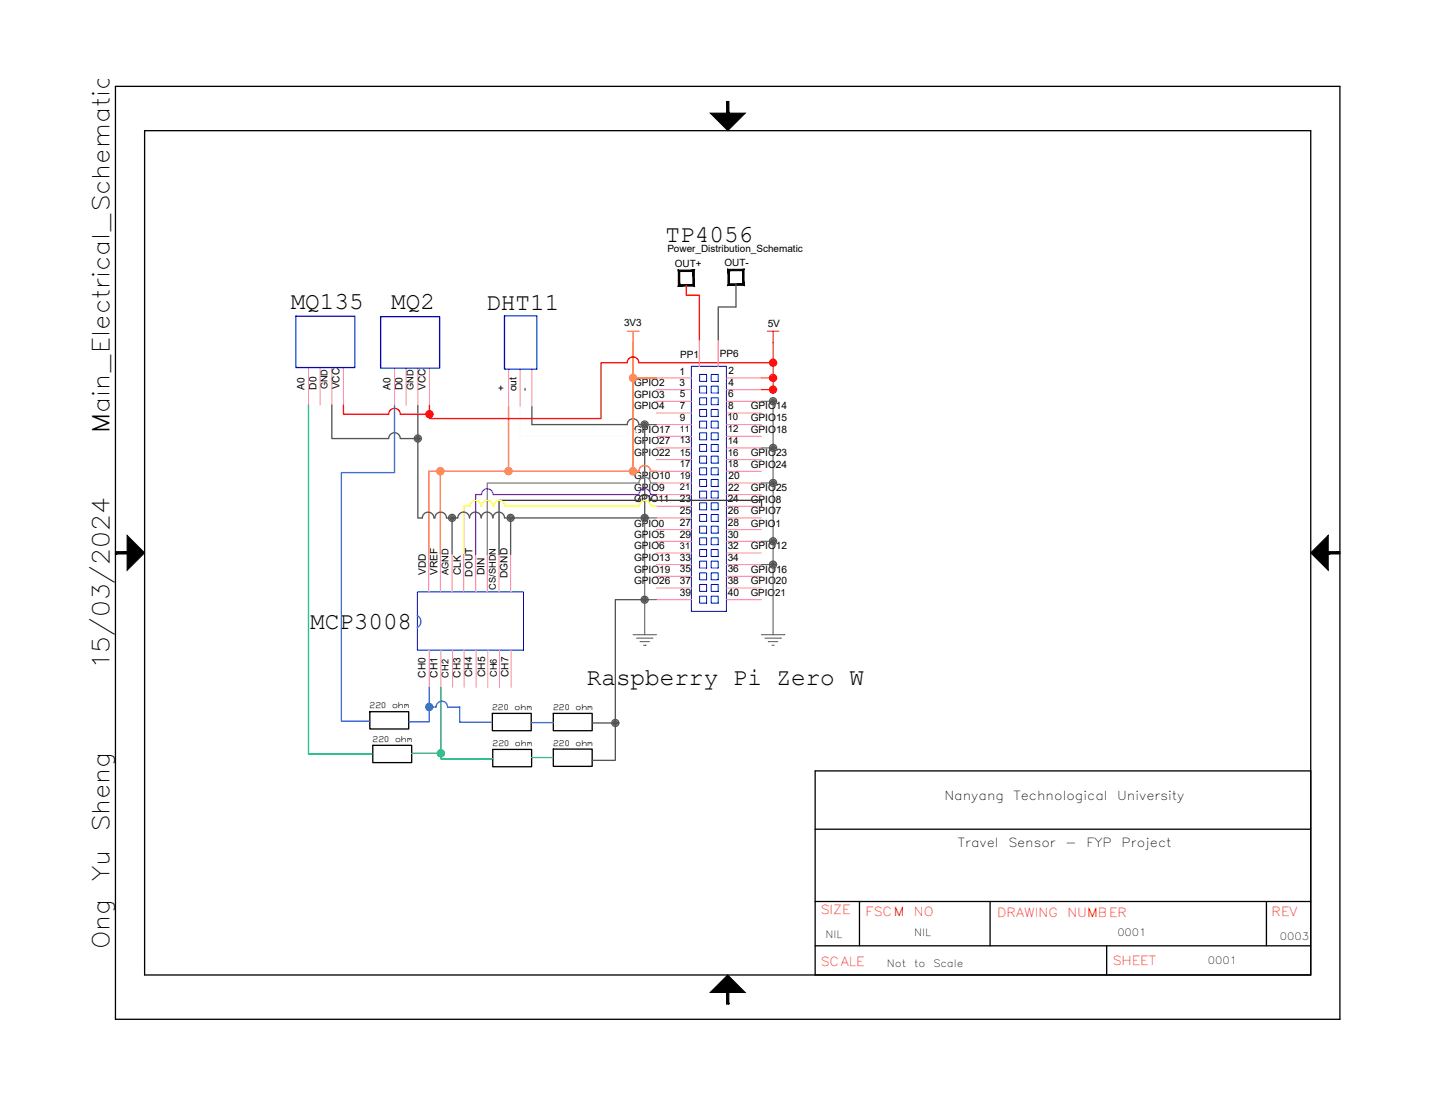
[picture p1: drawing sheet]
<svg xmlns="http://www.w3.org/2000/svg" width="279mm" height="216mm" viewBox="0 0 279 216" stroke-linecap="round" stroke-linejoin="round" font-family="sans-serif">
<!-- layer: Title Block -->
<g fill="#000" stroke="#000" stroke-width=".19">
<path d="M137.9 22h6.8l-3.4 3.4zM24.7 103.9l3.4 3.4-3.4 3.4zM254.5 107.3l3.4-3.4v6.8zM141.3 189.3l3.4 3.4h-6.8z"/>
<path d="M141.1 19.7l.4 2.3v-2.3zM141.1 19.7l.4 2.3h-.4z"/>
<path d="M22.4 107.1v.5l2.3-.5zM22.4 107.6l2.3-.5v.5z"/>
<path d="M257.9 107.6h2.3v-.5zM257.9 107.1h2.3l-2.3 .5z"/>
<path d="M141.1 192.7v2.3h.4zM141.1 192.7h.4v2.3z"/>
</g>
<path d="M22.4 16.8h237.8v181.1h-237.8zM28.1 25.4h226.4v163.9h-226.4zM254.5 149.7h-96.2v39.6M158.3 175h96.2M158.3 161h96.2M166.9 175v8.6M192.2 175v8.6M245.9 175v8.6M158.3 183.6h96.2M214.9 183.6v5.7" fill="none" stroke="#000" stroke-width=".25"/>
<!-- layer: 0 -->
<path d="M71.8 138.2h7.6v3.3h-7.6zM95.6 138.5h7.5v3.4h-7.5zM107.4 138.5h7.6v3.4h-7.6zM72.4 144.7h7.5v3.4h-7.5zM95.7 145.5h7.5v3.4h-7.5zM107.4 145.4h7.6v3.4h-7.6zM254.5 149.7v39.6h-96.2" fill="none" stroke="#000" stroke-width=".25"/>
<!-- layer: 3V3 -->
<path d="M121.8 64.3h2.2M122.9 64.3v2.3" fill="none" stroke="#ff7f00" stroke-width=".19"/>
<!-- layer: 5V -->
<path d="M147.8 73.4h2.3v2.3h-2.3M149 64.3h2.2M150.1 64.3v9.1" fill="none" stroke="#f00" stroke-width=".19"/>
<!-- layer: GND -->
<g fill="none" stroke="#545454" stroke-width=".19">
<path d="M147.8 77.9h2.3v9.1h-2.3M125.2 82.4h2.3M150.1 87v6.8h-2.3M150.1 93.8v11.3M127.5 116.4h-2.3v6.8M127.5 100.6h-2.3v15.8M147.8 109.6h2.3v13.6M147.8 105.1h2.3v4.5M124.3 124.6h1.8M125 125.3h.4M126.8 123.9h-3.2M127.5 123.2h-4.6"/>
<path d="M149.2 124.6h1.8M149.9 125.3h.4M151.7 123.9h-3.2M152.4 123.2h-4.6"/>
</g>
<!-- layer: Device -->
<g fill="none" stroke="#00f" stroke-width=".19">
<path d="M134.2 71.1h6.8v47.6h-6.8zM135.8 72.7h1.4v1.3h-1.4zM135.8 75h1.4v1.3h-1.4zM135.8 77.2h1.4v1.4h-1.4zM135.8 79.5h1.4v1.3h-1.4zM138.1 72.7h1.3v1.3h-1.3zM138.1 75h1.3v1.3h-1.3zM138.1 77.2h1.3v1.4h-1.3zM138.1 79.5h1.3v1.3h-1.3zM135.8 81.8h1.4v1.3h-1.4zM135.8 84h1.4v1.4h-1.4zM135.8 86.3h1.4v1.3h-1.4z"/>
<path d="M135.8 88.6h1.4v1.3h-1.4zM135.8 90.8h1.4v1.4h-1.4zM135.8 93.1h1.4v1.3h-1.4zM135.8 95.3h1.4v1.4h-1.4zM135.8 97.6h1.4v1.4h-1.4zM135.8 99.9h1.4v1.3h-1.4zM138.1 81.8h1.3v1.3h-1.3zM138.1 84h1.3v1.4h-1.3zM138.1 86.3h1.3v1.3h-1.3zM138.1 88.6h1.3v1.3h-1.3zM138.1 90.8h1.3v1.4h-1.3zM138.1 93.1h1.3v1.3h-1.3z"/>
<path d="M138.1 95.3h1.3v1.4h-1.3zM138.1 97.6h1.3v1.4h-1.3zM138.1 99.9h1.3v1.3h-1.3zM81 114.9h20.6v11.3h-20.6zM135.8 104.4h1.4v1.4h-1.4zM135.8 106.7h1.4v1.3h-1.4zM135.8 108.9h1.4v1.4h-1.4zM135.8 111.2h1.4v1.4h-1.4zM135.8 113.5h1.4v1.3h-1.4zM135.8 115.8h1.4v1.3h-1.4zM135.8 102.2h1.4v1.3h-1.4zM138.1 104.4h1.3v1.4h-1.3z"/>
<path d="M138.1 106.7h1.3v1.3h-1.3zM138.1 108.9h1.3v1.4h-1.3zM138.1 111.2h1.3v1.4h-1.3zM138.1 113.5h1.3v1.3h-1.3zM138.1 115.8h1.3v1.3h-1.3zM138.1 102.2h1.3v1.3h-1.3z"/>
</g>
<!-- layer: DevicePin -->
<g fill="none" stroke="#ff7f9f" stroke-width=".19">
<path d="M59.9 71.4v7.2M62.2 71.4v7.2M64.4 71.4v7.2M66.7 71.4v7.2M76.6 71.5v7.2M78.9 71.5v7.2M81.1 71.5v7.2M83.4 71.5v7.2M98.7 71.7v7.3M101 71.7v7.3M103.3 71.7v7.3M127.5 73.4h6.7"/>
<path d="M127.5 75.7h6.7M127.5 77.9h6.7M141 73.4h6.8M141 75.7h6.8M141 77.9h6.8M127.5 80.2h6.7M127.5 82.4h6.7M127.5 84.7h6.7M127.5 87h6.7M127.5 89.2h6.7M127.5 91.5h6.7M127.5 93.8h6.7"/>
<path d="M127.5 96h6.7M127.5 98.3h6.7M141 80.2h6.8M141 82.4h6.8M141 84.7h6.8M141 87h6.8M141 89.2h6.8M141 91.5h6.8M141 93.8h6.8M141 96h6.8M141 98.3h6.8M83.2 107.6v7.2"/>
<path d="M85.5 107.6v7.2M87.8 107.6v7.2M90 107.6v7.2M92.4 107.7v7.2M94.6 107.7v7.2M96.9 107.7v7.2M99.1 107.7v7.2M127.5 100.6h6.7M127.5 105.1h6.7M127.5 107.4h6.7M127.5 109.6h6.7M127.5 111.9h6.7"/>
<path d="M127.5 114.2h6.7M127.5 116.4h6.7M127.5 102.8h6.7M141 100.6h6.8M141 105.1h6.8M141 107.4h6.8M141 109.6h6.8M141 111.9h6.8M141 114.2h6.8M141 116.4h6.8M141 102.8h6.8M83.3 126.2v7.2"/>
<path d="M85.6 126.2v7.2M87.9 126.2v7.2M90.1 126.2v7.2M92.4 126.2v7.3M94.7 126.2v7.3M97 126.2v7.3M99.2 126.2v7.3"/>
</g>
<!-- layer: 5V -->
<g fill="none" stroke="#f00" stroke-width=".25">
<path d="M133.3 55.4v1.9h2.5v8.6M66.7 78.6v1.8h8.8a1.13 1.13 0 0 1 1.1-1.1 1.13 1.13 0 0 1 1.1 1.1h5.7M124 70.4a1.12 1.12 0 0 0-1.1-1.1 1.12 1.12 0 0 0-1.1 1.1h-5.1v10.9h-33.3v-2.6M124 70.4h26.1"/>
<circle cx="150.1" cy="75.6" r=".68"/>
<circle cx="150.1" cy="75.6" r=".43"/>
<circle cx="150.1" cy="75.6" r=".21"/>
<circle cx="150.1" cy="73.4" r=".68"/>
<circle cx="150.1" cy="70.4" r=".68"/>
<circle cx="150.1" cy="73.4" r=".43"/>
<circle cx="150.1" cy="70.4" r=".43"/>
<circle cx="150.1" cy="70.4" r=".21"/>
<circle cx="150.1" cy="73.4" r=".21"/>
<circle cx="83.4" cy="80.4" r=".68"/>
<circle cx="83.4" cy="80.4" r=".43"/>
<circle cx="83.4" cy="80.4" r=".21"/>
</g>
<!-- layer: GND -->
<g fill="none" stroke="#545454" stroke-width=".25">
<path d="M142.9 55.2v4.4h-3.4v6.4M64.4 78.6v6.5h11.1a1.13 1.13 0 0 1 1.1-1.1 1.13 1.13 0 0 1 1.1 1.1h3.4M81.1 78.7v21.9h.9a1.13 1.13 0 0 1 1.1-1.2 1.13 1.13 0 0 1 1.2 1.2h.2M103.3 79v3.4h18.5a1.13 1.13 0 0 1 1.1-1.1 1.13 1.13 0 0 1 1.1 1.1M124 82.4h1.2v18.2h-26.1v7.1M84.4 100.6a1.13 1.13 0 0 1 1.2-1.2 1.13 1.13 0 0 1 1.1 1.2h2.2M87.8 100.6v7M88.9 100.6a1.13 1.13 0 0 1 1.1-1.2 1.13 1.13 0 0 1 1.1 1.2 1.14 1.14 0 0 1 1.2-1.2 1.14 1.14 0 0 1 1.1 1.2 1.13 1.13 0 0 1 1.2-1.2 1.13 1.13 0 0 1 1.1 1.2M95.7 100.6a1.13 1.13 0 0 1 1.1-1.2 1.13 1.13 0 0 1 1.2 1.2M98 100.6h1.1M125.2 116.4h-5.7v31.2h-4.5M115 140.4h4.5"/>
<circle cx="150.1" cy="77.9" r=".68"/>
<circle cx="150.1" cy="77.9" r=".43"/>
<circle cx="150.1" cy="77.9" r=".21"/>
<circle cx="81.1" cy="85.1" r=".68"/>
<circle cx="81.1" cy="85.1" r=".43"/>
<circle cx="81.1" cy="85.1" r=".21"/>
<circle cx="125.2" cy="82.4" r=".68"/>
<circle cx="125.2" cy="82.4" r=".43"/>
<circle cx="125.2" cy="82.4" r=".21"/>
<circle cx="150.1" cy="87" r=".68"/>
<circle cx="150.1" cy="93.8" r=".68"/>
<circle cx="150.1" cy="93.8" r=".43"/>
<circle cx="150.1" cy="87" r=".43"/>
<circle cx="150.1" cy="87" r=".21"/>
<circle cx="150.1" cy="93.8" r=".21"/>
<circle cx="87.8" cy="100.6" r=".68"/>
<circle cx="87.8" cy="100.6" r=".43"/>
<circle cx="87.8" cy="100.6" r=".21"/>
<circle cx="99.1" cy="100.6" r=".68"/>
<circle cx="99.1" cy="100.6" r=".43"/>
<circle cx="99.1" cy="100.6" r=".21"/>
<circle cx="125.2" cy="100.6" r=".68"/>
<circle cx="125.2" cy="116.4" r=".68"/>
<circle cx="125.2" cy="100.6" r=".43"/>
<circle cx="125.2" cy="116.4" r=".43"/>
<circle cx="125.2" cy="116.4" r=".21"/>
<circle cx="125.2" cy="100.6" r=".21"/>
<circle cx="150.1" cy="105.1" r=".68"/>
<circle cx="150.1" cy="109.6" r=".68"/>
<circle cx="150.1" cy="109.6" r=".43"/>
<circle cx="150.1" cy="105.1" r=".43"/>
<circle cx="150.1" cy="105.1" r=".21"/>
<circle cx="150.1" cy="109.6" r=".21"/>
<circle cx="119.5" cy="140.4" r=".68"/>
<circle cx="119.5" cy="140.4" r=".43"/>
<circle cx="119.5" cy="140.4" r=".21"/>
</g>
<!-- layer: 3V3 -->
<g fill="none" stroke="#ff7f00" stroke-width=".25">
<path d="M98.7 79v12.5M122.9 73.4h4.6M122.9 66.6v24.9M85.5 91.5h38.5a1.13 1.13 0 0 1 1.2-1.1 1.13 1.13 0 0 1 1.1 1.1h1.2M83.2 107.6v-16.1h2.3v16.1"/>
<circle cx="122.9" cy="73.4" r=".68"/>
<circle cx="122.9" cy="73.4" r=".43"/>
<circle cx="122.9" cy="73.4" r=".21"/>
<circle cx="85.5" cy="91.5" r=".68"/>
<circle cx="85.5" cy="91.5" r=".43"/>
<circle cx="85.5" cy="91.5" r=".21"/>
<circle cx="98.7" cy="91.5" r=".68"/>
<circle cx="98.7" cy="91.5" r=".43"/>
<circle cx="98.7" cy="91.5" r=".21"/>
<circle cx="122.9" cy="91.5" r=".68"/>
<circle cx="122.9" cy="91.5" r=".43"/>
<circle cx="122.9" cy="91.5" r=".21"/>
</g>
<!-- layer: WhiteConnector -->
<path d="M101 79v5.7h20.8a1.13 1.13 0 0 1 1.1-1.1 1.13 1.13 0 0 1 1.1 1.1M124 84.7h3.5" fill="none" stroke="#fafafa" stroke-width=".25"/>
<!-- layer: BrownConnector -->
<path d="M147.9 98.3v-1.2h-21.6a1.13 1.13 0 0 0-1.1-1.1 1.13 1.13 0 0 0-1.2 1.1h-27.1v10.6" fill="none" stroke="#583927" stroke-width=".25"/>
<!-- layer: GreyConnector -->
<path d="M127.4 93.8h-1.1a1.13 1.13 0 0 0-1.1-1.1 1.13 1.13 0 0 0-1.2 1.1h-29.4v13.9" fill="none" stroke="#808080" stroke-width=".25"/>
<!-- layer: PurpleConnector -->
<path d="M95.7 96a1.13 1.13 0 0 0-1.1-1.1 1.13 1.13 0 0 0-1.1 1.1h-1.1v11.7M126.3 96a1.13 1.13 0 0 0-1.1-1.1 1.13 1.13 0 0 0-1.1 1.1h-28.4M126.3 96h1.1" fill="none" stroke="#bf00ff" stroke-width=".25"/>
<!-- layer: YellowConnector -->
<path d="M93.5 98.3a1.13 1.13 0 0 0-1.2-1.1 1.13 1.13 0 0 0-1.1 1.1h-1.2v9.2M93.5 98.3h.1M93.5 98.3a1.13 1.13 0 0 1 1.1-1.1 1.13 1.13 0 0 1 1.1 1.1M95.7 98.3a1.18 1.18 0 0 1 1.2-1.1 1.18 1.18 0 0 1 1.2 1.1h26a1.13 1.13 0 0 1 1.1-1.1 1.13 1.13 0 0 1 1.2 1.1h1.1" fill="none" stroke="#ff0" stroke-width=".25"/>
<!-- layer: SYMS -->
<g fill="#000" stroke="#000" stroke-width=".19">
<path d="M131.7 55.5h3.1l-.3-.2zM131.7 55.5l.3-.2h2.5zM131.7 52.4v3.1l.3-.2zM131.7 52.4l.3 .3v2.6zM131.7 52.4l.3 .3 2.8-.3zM132 52.7l2.8-.3-.3 .3zM134.8 52.4l-.3 .3 .3 2.8zM134.5 52.7l.3 2.8-.3-.2z"/>
<path d="M141.3 55.4h3.2l-.3-.3zM141.3 55.4l.3-.3h2.6zM141.3 52.3v3.1l.3-.3zM141.3 52.3l.3 .3v2.5zM141.3 52.3l.3 .3 2.9-.3zM141.6 52.6l2.9-.3-.3 .3zM144.2 52.6l.3 2.8v-3.1zM144.2 52.6l.3 2.8-.3-.3z"/>
</g>
<!-- layer: GreenConnector -->
<g fill="none" stroke="#00b85c" stroke-width=".25">
<path d="M59.9 78.6v67.8h12.5M85.6 133.4v12.9M79.9 146.3h5.7M85.6 146.3v1h10.1M103.2 147.1h4.2"/>
<circle cx="85.6" cy="146.3" r=".68"/>
<circle cx="85.6" cy="146.3" r=".43"/>
<circle cx="85.6" cy="146.3" r=".21"/>
</g>
<!-- layer: DevicePin -->
<path d="M135.8 65.9v5.2M139.5 66v5.1" fill="none" stroke="#ff7f9f" stroke-width=".25"/>
<!-- layer: BlueConnector -->
<g fill="none" stroke="#007fff" stroke-width=".25">
<path d="M76.6 78.7v13.1h-10.3v48.2h5.5M81 119.5a1.35 1.35 0 0 1 0 2.4M83.3 133.4v6.7h-3.9M83.3 137.3h1.4a1.13 1.13 0 0 1 1.1-1.2 1.13 1.13 0 0 1 1.1 1.2h2.3v2.9h6.3M103.1 140.3h4.3"/>
<circle cx="83.3" cy="137.3" r=".68"/>
<circle cx="83.3" cy="137.3" r=".43"/>
<circle cx="83.3" cy="137.3" r=".21"/>
</g>
<!-- layer: Device -->
<path d="M57.5 61.4h11.4v10h-11.4zM73.9 61.5h11.5v10h-11.5zM97.9 61.3h6.3v10.4h-6.3z" fill="none" stroke="#00f" stroke-width=".25"/>
<g font-size="4.7">
<text x="129.2" y="46.9">TP4056</text>
<text x="56.4" y="59.9">MQ135</text>
<text x="76" y="60">MQ2</text>
<text x="94.4" y="60.2">DHT11</text>
<text x="60.2" y="122.2">MCP3008</text>
<text x="113.9" y="133">Raspberry Pi Zero W</text>
</g>
<g font-size="4.6">
<text x="21.3" y="84" transform="rotate(-90 21.3 84)">Main_Electrical_Schematic</text>
<text x="21.3" y="130" transform="rotate(-90 21.3 130)">15/03/2024</text>
<text x="21.3" y="161.6" transform="rotate(-90 21.3 161.6)">Sheng</text>
<text x="21.3" y="171.1" transform="rotate(-90 21.3 171.1)">Yu</text>
<text x="21.3" y="184.3" transform="rotate(-90 21.3 184.3)">Ong</text>
</g>
<g font-size="2.4">
<text x="183.4" y="155.3">Nanyang</text>
<text x="196.8" y="155.3">Technological</text>
<text x="216.9" y="155.3">University</text>
<text x="186" y="164.5">Travel</text>
<text x="195.7" y="164.5">Sensor</text>
<text x="206.8" y="164.5">-</text>
<text x="210.9" y="164.5">FYP</text>
<text x="217.7" y="164.5">Project</text>
</g>
<g font-size="2.4" fill="#f00">
<text x="159.3" y="177.4">SIZE</text>
<text x="168" y="177.8">FSCM</text>
<text x="177.4" y="177.8">NO</text>
<text x="193.6" y="178">DRAWING</text>
<text x="207.2" y="178">NUMBER</text>
<text x="246.9" y="177.8">REV</text>
<text x="159.3" y="187.5">SCALE</text>
<text x="216" y="187.4">SHEET</text>
</g>
<g font-size="2">
<text x="149.1" y="63.4">5V</text>
<text x="59.1" y="75.6" transform="rotate(-90 59.1 75.6)">A0</text>
<text x="61.4" y="75.6" transform="rotate(-90 61.4 75.6)">D0</text>
<text x="65.9" y="75.6" transform="rotate(-90 65.9 75.6)">VCC</text>
<text x="75.8" y="75.7" transform="rotate(-90 75.8 75.7)">A0</text>
<text x="78.1" y="75.7" transform="rotate(-90 78.1 75.7)">D0</text>
<text x="82.6" y="75.7" transform="rotate(-90 82.6 75.7)">VCC</text>
<text x="98" y="76" transform="rotate(-90 98 76)">+</text>
<text x="100.3" y="76" transform="rotate(-90 100.3 76)">out</text>
<text x="123.1" y="77.2">GPIO3</text>
<text x="132" y="77.2">5</text>
<text x="141.4" y="77.1">6</text>
<text x="141.4" y="72.6">2</text>
<text x="141.4" y="74.9">4</text>
<text x="123.1" y="84">GPIO17</text>
<text x="132" y="81.7">9</text>
<text x="141.4" y="79.4">8</text>
<text x="145.8" y="79.5">GPIO14</text>
<text x="145.8" y="81.7">GPIO15</text>
<text x="123.1" y="88.5">GPIO22</text>
<text x="123.1" y="86.3">GPIO27</text>
<text x="145.8" y="84">GPIO18</text>
<text x="145.8" y="88.5">GPIO23</text>
<text x="123.1" y="93.1">GPIO10</text>
<text x="123.1" y="95.3">GPIO9</text>
<text x="141.4" y="95.3">22</text>
<text x="141.5" y="93">20</text>
<text x="145.8" y="90.8">GPIO24</text>
<text x="145.8" y="95.3">GPIO25</text>
<text x="132" y="97.6">23</text>
<text x="132" y="99.8">25</text>
<text x="141.3" y="97.5">24</text>
<text x="141.3" y="99.8">26</text>
<text x="145.8" y="97.6">GPIO8</text>
<text x="145.8" y="99.9">GPIO7</text>
<text x="123.1" y="104.4">GPIO5</text>
<text x="123.1" y="106.6">GPIO6</text>
<text x="132" y="104.4">29</text>
<text x="132" y="102.1">27</text>
<text x="141.3" y="104.4">30</text>
<text x="141.3" y="102.1">28</text>
<text x="145.8" y="106.7">GPIO12</text>
<text x="82.7" y="111.7" transform="rotate(-90 82.7 111.7)">VDD</text>
<text x="85" y="111.7" transform="rotate(-90 85 111.7)">VREF</text>
<text x="89.5" y="111.6" transform="rotate(-90 89.5 111.6)">CLK</text>
<text x="91.7" y="112" transform="rotate(-90 91.7 112)">DOUT</text>
<text x="94.1" y="111.7" transform="rotate(-90 94.1 111.7)">DIN</text>
<text x="98.5" y="112.2" transform="rotate(-90 98.5 112.2)">DGND</text>
<text x="123.1" y="108.9">GPIO13</text>
<text x="123.1" y="111.2">GPIO19</text>
<text x="123.1" y="113.5">GPIO26</text>
<text x="132" y="108.9">33</text>
<text x="132" y="111.1">35</text>
<text x="132" y="113.4">37</text>
<text x="141.3" y="108.9">34</text>
<text x="141.3" y="111.1">36</text>
<text x="141.3" y="113.4">38</text>
<text x="145.8" y="113.5">GPIO20</text>
<text x="145.8" y="111.2">GPIO16</text>
<text x="132" y="115.7">39</text>
<text x="141.3" y="115.7">40</text>
<text x="82.6" y="131.6" transform="rotate(-90 82.6 131.6)">CH0</text>
<text x="84.9" y="131.6" transform="rotate(-90 84.9 131.6)">CH1</text>
<text x="89.4" y="131.6" transform="rotate(-90 89.4 131.6)">CH3</text>
<text x="91.7" y="131.4" transform="rotate(-90 91.7 131.4)">CH4</text>
<text x="94.2" y="131.4" transform="rotate(-90 94.2 131.4)">CH5</text>
<text x="98.7" y="131.4" transform="rotate(-90 98.7 131.4)">CH7</text>
<text x="160.3" y="182.1">NIL</text>
<text x="177.5" y="181.7">NIL</text>
<text x="216.9" y="181.7">0001</text>
<text x="248.5" y="182.4">0003</text>
<text x="172.2" y="187.7">Not</text>
<text x="177.5" y="187.7">to</text>
<text x="181.2" y="187.7">Scale</text>
<text x="234.5" y="187.2">0001</text>
</g>
<g font-size="1.9">
<text x="129.6" y="49">Power_Distribution_Schematic</text>
<text x="131" y="51.9">OUT+</text>
<text x="140.7" y="51.7">OUT-</text>
<text x="121.2" y="63.4">3V3</text>
<text x="132.1" y="69.5">PP1</text>
<text x="139.7" y="69.4">PP6</text>
<text x="123.1" y="74.9">GPIO2</text>
<text x="132" y="74.9">3</text>
<text x="132" y="72.7">1</text>
<text x="123.1" y="79.5">GPIO4</text>
<text x="132" y="79.4">7</text>
<text x="141.3" y="81.6">10</text>
<text x="141.3" y="83.9">12</text>
<text x="132" y="86">13</text>
<text x="132" y="88.4">15</text>
<text x="141.3" y="86.1">14</text>
<text x="141.3" y="88.4">16</text>
<text x="132" y="90.7">17</text>
<text x="132" y="93">19</text>
<text x="141.3" y="90.7">18</text>
<text x="123.1" y="97.5">GPIO11</text>
<text x="123.1" y="102.3">GPIO0</text>
<text x="141.3" y="106.6">32</text>
<text x="145.8" y="102.3">GPIO1</text>
<text x="145.8" y="115.7">GPIO21</text>
</g>
<g font-size="1.8">
<text x="63.6" y="75.6" transform="rotate(-90 63.6 75.6)">GND</text>
<text x="80.3" y="75.7" transform="rotate(-90 80.3 75.7)">GND</text>
<text x="102.4" y="76" transform="rotate(-90 102.4 76)">-</text>
<text x="132" y="95.2">21</text>
<text x="132" y="106.5">31</text>
<text x="87.1" y="111.6" transform="rotate(-90 87.1 111.6)">AGND</text>
<text x="96.3" y="114.5" transform="rotate(-90 96.3 114.5)">CS/SHDN</text>
<text x="87.1" y="131.6" transform="rotate(-90 87.1 131.6)">CH2</text>
<text x="96.4" y="131.4" transform="rotate(-90 96.4 131.4)">CH6</text>
</g>
<text font-size="1.7" x="132" y="83.8">11</text>
<g font-size="1.6">
<text x="71.8" y="137.5">220</text>
<text x="76.1" y="137.5">ohm</text>
<text x="95.5" y="137.9">220</text>
<text x="99.9" y="137.9">ohm</text>
<text x="107.4" y="137.9">220</text>
<text x="111.8" y="137.9">ohm</text>
<text x="72.3" y="144.1">220</text>
<text x="76.7" y="144.1">ohm</text>
<text x="95.6" y="144.9">220</text>
<text x="100" y="144.9">ohm</text>
<text x="107.4" y="144.8">220</text>
<text x="111.8" y="144.8">ohm</text>
</g>
</svg>
